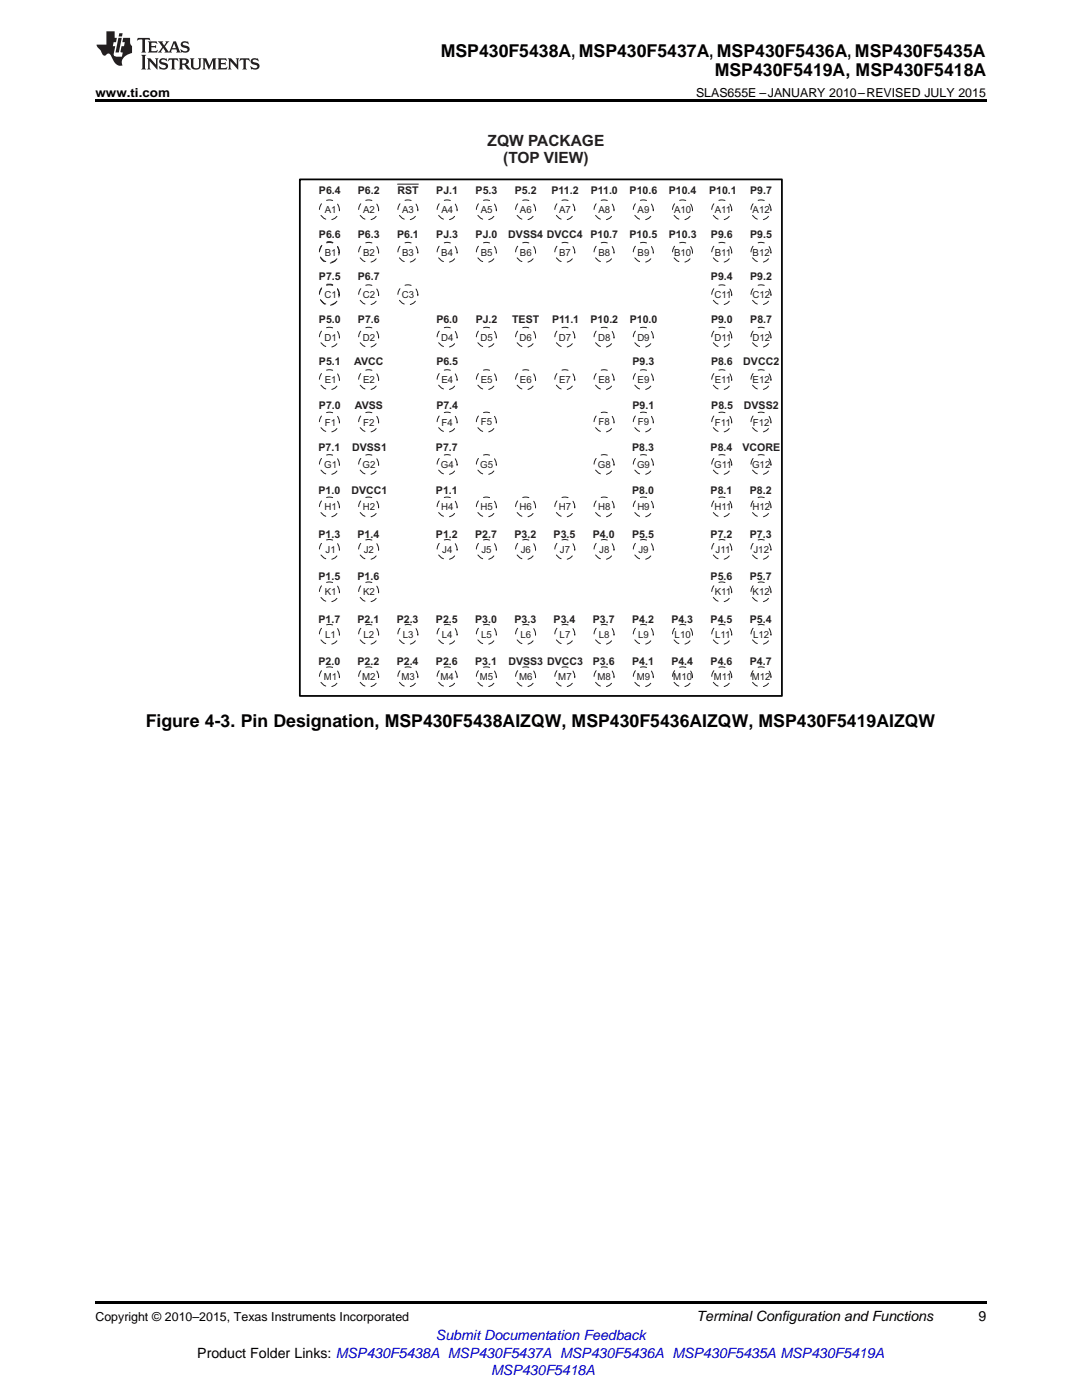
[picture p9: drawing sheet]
<svg xmlns="http://www.w3.org/2000/svg" width="216mm" height="279mm" viewBox="0 0 216 279" stroke-linecap="round" stroke-linejoin="round" font-family="sans-serif">
<path d="M19 259.7h177.8v.5h-177.8z" fill="#000"/>
<path d="M60.8 36.8h95.8v102.5h-95.8z" fill="#fff"/>
<path d="M59.8 35.8h96.2v103.1h-96.2z" fill="none" stroke="#010202" stroke-width=".35"/>
<g fill="none" stroke="#231f20" stroke-width=".2" stroke-dasharray="1.2 1.2">
<path d="M64.4 57.2a1.89 1.89 0 0 1 3 .6 2.02 2.02 0 0 1-1.6 3.1 2.02 2.02 0 0 1-1.9-2.9zM64.4 48.7a2.02 2.02 0 0 1 2.6 .1 2.02 2.02 0 0 1 .4 2.5 1.94 1.94 0 0 1-2.4 1.1 1.94 1.94 0 0 1-1.3-2.2 2.13 2.13 0 0 1 .7-1.5z"/>
<circle cx="65.7" cy="50.4" r="1.99"/>
<circle cx="65.7" cy="41.9" r="1.99"/>
<circle cx="65.7" cy="58.8" r="1.99"/>
<circle cx="73.6" cy="50.4" r="1.99"/>
<circle cx="73.6" cy="41.9" r="1.99"/>
<circle cx="73.6" cy="58.8" r="1.99"/>
<circle cx="81.4" cy="50.4" r="1.99"/>
<circle cx="81.4" cy="41.9" r="1.99"/>
<circle cx="81.4" cy="58.8" r="1.99"/>
<circle cx="89.2" cy="50.4" r="1.99"/>
<circle cx="89.2" cy="41.9" r="1.99"/>
<circle cx="97" cy="50.4" r="1.99"/>
<circle cx="97" cy="41.9" r="1.99"/>
<circle cx="104.9" cy="50.4" r="1.99"/>
<circle cx="104.9" cy="41.9" r="1.99"/>
<circle cx="112.7" cy="50.4" r="1.99"/>
<circle cx="112.7" cy="41.9" r="1.99"/>
<circle cx="120.5" cy="50.4" r="1.99"/>
<circle cx="120.5" cy="41.9" r="1.99"/>
<circle cx="128.4" cy="50.4" r="1.99"/>
<circle cx="128.4" cy="41.9" r="1.99"/>
<circle cx="136.2" cy="50.4" r="1.99"/>
<circle cx="136.2" cy="41.9" r="1.99"/>
<circle cx="144" cy="50.4" r="1.99"/>
<circle cx="144" cy="41.9" r="1.99"/>
<circle cx="144" cy="58.8" r="1.99"/>
<circle cx="151.8" cy="50.4" r="1.99"/>
<circle cx="151.8" cy="41.9" r="1.99"/>
<circle cx="151.8" cy="58.8" r="1.99"/>
<circle cx="65.7" cy="67.3" r="1.99"/>
<circle cx="65.7" cy="75.8" r="1.99"/>
<circle cx="73.6" cy="67.3" r="1.99"/>
<circle cx="73.6" cy="75.8" r="1.99"/>
<circle cx="89.2" cy="67.3" r="1.99"/>
<circle cx="89.2" cy="75.8" r="1.99"/>
<circle cx="97" cy="67.3" r="1.99"/>
<circle cx="97" cy="75.8" r="1.99"/>
<circle cx="104.9" cy="67.3" r="1.99"/>
<circle cx="104.9" cy="75.8" r="1.99"/>
<circle cx="112.7" cy="67.3" r="1.99"/>
<circle cx="112.7" cy="75.8" r="1.99"/>
<circle cx="120.5" cy="67.3" r="1.99"/>
<circle cx="120.5" cy="75.8" r="1.99"/>
<circle cx="128.4" cy="67.3" r="1.99"/>
<circle cx="128.4" cy="75.8" r="1.99"/>
<circle cx="144" cy="67.3" r="1.99"/>
<circle cx="144" cy="75.8" r="1.99"/>
<circle cx="151.8" cy="67.3" r="1.99"/>
<circle cx="151.8" cy="75.8" r="1.99"/>
<circle cx="65.7" cy="84.3" r="1.99"/>
<circle cx="65.7" cy="92.7" r="1.99"/>
<circle cx="73.6" cy="84.3" r="1.99"/>
<circle cx="73.6" cy="92.7" r="1.99"/>
<circle cx="89.2" cy="84.3" r="1.99"/>
<circle cx="89.2" cy="92.7" r="1.99"/>
<circle cx="97" cy="84.3" r="1.99"/>
<circle cx="97" cy="92.7" r="1.99"/>
<circle cx="120.5" cy="84.3" r="1.99"/>
<circle cx="120.5" cy="92.7" r="1.99"/>
<circle cx="128.4" cy="84.3" r="1.99"/>
<circle cx="128.4" cy="92.7" r="1.99"/>
<circle cx="144" cy="84.3" r="1.99"/>
<circle cx="144" cy="92.7" r="1.99"/>
<circle cx="151.8" cy="84.3" r="1.99"/>
<circle cx="151.8" cy="92.7" r="1.99"/>
<circle cx="65.7" cy="118.1" r="1.99"/>
<circle cx="65.7" cy="109.7" r="1.99"/>
<circle cx="65.7" cy="101.2" r="1.99"/>
<circle cx="73.6" cy="118.1" r="1.99"/>
<circle cx="73.6" cy="109.7" r="1.99"/>
<circle cx="73.6" cy="101.2" r="1.99"/>
<circle cx="89.2" cy="109.7" r="1.99"/>
<circle cx="89.2" cy="101.2" r="1.99"/>
<circle cx="97" cy="109.7" r="1.99"/>
<circle cx="97" cy="101.2" r="1.99"/>
<circle cx="104.9" cy="109.7" r="1.99"/>
<circle cx="104.9" cy="101.2" r="1.99"/>
<circle cx="112.7" cy="109.7" r="1.99"/>
<circle cx="112.7" cy="101.2" r="1.99"/>
<circle cx="120.5" cy="109.7" r="1.99"/>
<circle cx="120.5" cy="101.2" r="1.99"/>
<circle cx="128.4" cy="109.7" r="1.99"/>
<circle cx="128.4" cy="101.2" r="1.99"/>
<circle cx="144" cy="118.1" r="1.99"/>
<circle cx="144" cy="109.7" r="1.99"/>
<circle cx="144" cy="101.2" r="1.99"/>
<circle cx="151.8" cy="118.1" r="1.99"/>
<circle cx="151.8" cy="109.7" r="1.99"/>
<circle cx="151.8" cy="101.2" r="1.99"/>
<circle cx="65.7" cy="126.6" r="1.99"/>
<circle cx="65.7" cy="135.1" r="1.99"/>
<circle cx="73.6" cy="126.6" r="1.99"/>
<circle cx="73.6" cy="135.1" r="1.99"/>
<circle cx="81.4" cy="126.6" r="1.99"/>
<circle cx="81.4" cy="135.1" r="1.99"/>
<circle cx="89.2" cy="126.6" r="1.99"/>
<circle cx="89.2" cy="135.1" r="1.99"/>
<circle cx="97" cy="126.6" r="1.99"/>
<circle cx="97" cy="135.1" r="1.99"/>
<circle cx="104.9" cy="126.6" r="1.99"/>
<circle cx="104.9" cy="135.1" r="1.99"/>
<circle cx="112.7" cy="126.6" r="1.99"/>
<circle cx="112.7" cy="135.1" r="1.99"/>
<circle cx="120.5" cy="126.6" r="1.99"/>
<circle cx="120.5" cy="135.1" r="1.99"/>
<circle cx="128.4" cy="126.6" r="1.99"/>
<circle cx="128.4" cy="135.1" r="1.99"/>
<circle cx="136.2" cy="126.6" r="1.99"/>
<circle cx="136.2" cy="135.1" r="1.99"/>
<circle cx="144" cy="126.6" r="1.99"/>
<circle cx="144" cy="135.1" r="1.99"/>
<circle cx="151.8" cy="126.6" r="1.99"/>
<circle cx="151.8" cy="135.1" r="1.99"/>
</g>
<path d="M79.3 36.8h4.2" fill="none" stroke="#231f20" stroke-width=".2"/>
<path d="M19 19.9h177.8v.5h-177.8z" fill="#000"/>
<g fill="#231f20">
<path d="M27.5 7.6l-.1 .5 .4-.2h.6v.1v2.1l-.2 .4h1l-.3-.4v-2.1l.1-.1h.5l.5 .2-.2-.5zM29.5 8.3l.2 .3v1.5l-.2 .4h1.8l.2-.6a1.04 1.04 0 0 1-1.3 .2v-.7h.6l.3 .2v-.6l-.3 .2h-.6v-.6l.8-.1 .4 .3-.2-.5zM31.5 8.3l.9 1.1-.9 1.1h.8l-.2-.2 .5-.7 .4 .7-.2 .2h1.5l-.1-.2 .1-.4h.9l.1 .4-.2 .2h1l-.3-.3-.7-1.9h-.5l-.9 2-.8-1 .9-1h-.8l.1 .3-.3 .5-.4-.6 .2-.2zM34.7 8.6l.4 1h-.7zM36.3 8.4a.63 .63 0 0 0-.2 .7 .63 .63 0 0 0 .6 .4l.6 .2 .1 .2a.75 .75 0 0 1-.7 .4 .75 .75 0 0 1-.6-.5l.1 .7 .1-.1a1.11 1.11 0 0 0 1.5-.6 1.13 1.13 0 0 0-1.2-.8l-.1-.4a1.04 1.04 0 0 1 1.2 .2l-.2-.5-.1 .1-.5-.2zM28.2 10.9l.2 .4v2.2l-.2 .4h1l-.3-.4v-2.2l.3-.4zM29.3 11.6l.3 .4v1.5l-.3 .4h.8l-.2-.4v-1.3l1.5 1.7v-1.9l.2-.4h-.7l.2 .4v.9l-1.1-1.3zM32 11.8a.62 .62 0 0 0-.2 .7 .62 .62 0 0 0 .6 .4l.6 .1 .1 .3a.76 .76 0 0 1-.7 .3 .76 .76 0 0 1-.6-.4l.1 .7 .1-.1a1.11 1.11 0 0 0 1.5-.6 1.13 1.13 0 0 0-1.2-.8l-.1-.4a1.04 1.04 0 0 1 1.2 .2l-.2-.6-.1 .1-.5-.1zM33.7 11.6l-.2 .6a.61 .61 0 0 1 .8-.3v1.6l-.2 .4h.9l-.2-.4v-1.6a.63 .63 0 0 1 .8 .3l-.2-.6zM35.6 11.6l.3 .4v1.5l-.3 .4h1l-.2-.2v-.8l.5 .2a.76 .76 0 0 0 1.2 .7l-1-1a.58 .58 0 0 0 .6-.5 .58 .58 0 0 0-.5-.6zM36.4 11.9h.1a.45 .45 0 0 1 .5 .1 .45 .45 0 0 1 .1 .5l-.7 .2zM37.9 11.6l.2 .2a2.17 2.17 0 0 0 .3 1.9 .99 .99 0 0 0 1.6-.6v-1.1l.2-.4h-.7l.2 .2a1.92 1.92 0 0 1-.2 1.8 .6 .6 0 0 1-.9-.5v-1.1l.2-.4zM40.4 11.6l.2 .4v1.5l-.2 .4h.7l-.2-.4v-1.4l.8 1.8 .8-1.8v1.4l-.2 .4h.9l-.2-.4v-1.5l.2-.4h-.8l-.6 1.5-.6-1.5zM43.4 11.6l.2 .4v1.5l-.2 .4h1.8l.2-.6a1.04 1.04 0 0 1-1.3 .1v-.6h.5l.4 .2v-.6l-.4 .2h-.5v-.7h.8l.3 .3-.1-.6zM45.5 11.6l.2 .4v1.5l-.2 .4h.7l-.2-.4v-1.3l1.5 1.7v-1.9l.2-.4h-.7l.2 .4v.9l-1.1-1.3zM47.9 11.6l-.1 .6a.61 .61 0 0 1 .8-.3v1.6l-.3 .4h1l-.3-.4 .1-1.6a.63 .63 0 0 1 .7 .3l-.1-.6zM50.2 11.8a.62 .62 0 0 0-.2 .7 .62 .62 0 0 0 .6 .4l.6 .1 .2 .3a.76 .76 0 0 1-.8 .3 .76 .76 0 0 1-.6-.4l.1 .7 .2-.1a1.11 1.11 0 0 0 1.5-.6 1.13 1.13 0 0 0-1.3-.8l-.1-.4a1.04 1.04 0 0 1 1.2 .2l-.1-.6-.2 .1-.5-.1z"/>
<path d="M21.2 6.3v2.6h-1.9l.1 .4 .7 .9a.91 .91 0 0 0 1 .8 .56 .56 0 0 1 .5-.3 .56 .56 0 0 1 .5 .3l.4 .8a1.53 1.53 0 0 0 1.9 1.2 1.54 1.54 0 0 1 1-2.1l.9-.3v-1.4a1.52 1.52 0 0 1-.3-1.6h-1.4l-.2 .8h.5l-.2 .8h-.4l-.2 1v.2l.4 .1-.2 .8a1.93 1.93 0 0 1-1.6-.3l.3-1.8h-.5l.2-.8h.4l.2-.8h-.4v-1.3zM23.6 7.6l-.6 2.9h.7l.6-2.9zM23.8 6.6l-.1 .7h.6l.2-.7z"/>
</g>
<g font-size="3.5">
<text x="87.9" y="11.3">MSP430F5438A, MSP430F5437A, MSP430F5436A, MSP430F5435A</text>
<text x="142.6" y="15.2">MSP430F5419A, MSP430F5418A</text>
<text x="29.1" y="145">Figure 4-3. Pin Designation, MSP430F5438AIZQW, MSP430F5436AIZQW, MSP430F5419AIZQW</text>
</g>
<g font-size="3.1" fill="#231f20">
<text x="97.3" y="29.1">ZQW PACKAGE</text>
<text x="100.4" y="32.5">(TOP VIEW)</text>
</g>
<g font-size="2.8">
<text x="139" y="263.6">Terminal Configuration and Functions</text>
<text x="195.3" y="263.6">9</text>
<text x="39.4" y="270.9">Product Folder Links: MSP430F5438A MSP430F5437A MSP430F5436A MSP430F5435A MSP430F5419A</text>
</g>
<g font-size="2.8" fill="#00f">
<text x="87" y="267.4">Submit Documentation Feedback</text>
<text x="98" y="274.5">MSP430F5418A</text>
</g>
<g font-size="2.5">
<text x="19" y="19.3">www.ti.com</text>
<text x="138.9" y="19.3">SLAS655E –JANUARY 2010–REVISED JULY 2015</text>
<text x="19" y="263.6">Copyright © 2010–2015, Texas Instruments Incorporated</text>
</g>
<g font-size="2.1" fill="#231f20">
<text x="63.6" y="38.6">P6.4</text>
<text x="71.4" y="38.6">P6.2</text>
<text x="79.3" y="38.6">RST</text>
<text x="87.1" y="38.6">PJ.1</text>
<text x="94.9" y="38.6">P5.3</text>
<text x="102.7" y="38.6">P5.2</text>
<text x="110" y="38.6">P11.2</text>
<text x="117.9" y="38.6">P11.0</text>
<text x="125.6" y="38.6">P10.6</text>
<text x="133.4" y="38.6">P10.4</text>
<text x="141.5" y="38.6">P10.1</text>
<text x="149.7" y="38.6">P9.7</text>
<text x="63.6" y="47.4">P6.6</text>
<text x="71.4" y="47.4">P6.3</text>
<text x="79.2" y="47.4">P6.1</text>
<text x="87.1" y="47.4">PJ.3</text>
<text x="94.9" y="47.4">PJ.0</text>
<text x="101.4" y="47.4">DVSS4 DVCC4</text>
<text x="117.8" y="47.4">P10.7</text>
<text x="125.6" y="47.4">P10.5</text>
<text x="133.5" y="47.4">P10.3</text>
<text x="141.9" y="47.4">P9.6</text>
<text x="149.7" y="47.4">P9.5</text>
<text x="63.6" y="55.8">P7.5</text>
<text x="71.4" y="55.8">P6.7</text>
<text x="141.9" y="55.8">P9.4</text>
<text x="149.7" y="55.8">P9.2</text>
<text x="63.7" y="64.5">P5.0</text>
<text x="71.4" y="64.5">P7.6</text>
<text x="87.1" y="64.5">P6.0</text>
<text x="94.9" y="64.5">PJ.2</text>
<text x="102.2" y="64.5">TEST</text>
<text x="110.2" y="64.5">P11.1</text>
<text x="117.8" y="64.5">P10.2</text>
<text x="125.7" y="64.5">P10.0</text>
<text x="141.9" y="64.5">P9.0</text>
<text x="149.7" y="64.5">P8.7</text>
<text x="63.7" y="72.9">P5.1</text>
<text x="70.7" y="72.9">AVCC</text>
<text x="87.1" y="72.9">P6.5</text>
<text x="126.2" y="72.9">P9.3</text>
<text x="141.9" y="72.9">P8.6</text>
<text x="148.3" y="72.9">DVCC2</text>
<text x="63.7" y="81.6">P7.0</text>
<text x="70.8" y="81.6">AVSS</text>
<text x="87.1" y="81.6">P7.4</text>
<text x="126.2" y="81.6">P9.1</text>
<text x="141.9" y="81.6">P8.5</text>
<text x="148.4" y="81.6">DVSS2</text>
<text x="63.6" y="90">P7.1</text>
<text x="70.3" y="90">DVSS1</text>
<text x="87" y="90">P7.7</text>
<text x="126.1" y="90">P8.3</text>
<text x="141.8" y="90">P8.4</text>
<text x="148.1" y="90">VCORE</text>
<text x="63.6" y="98.6">P1.0</text>
<text x="70.2" y="98.6">DVCC1</text>
<text x="87" y="98.6">P1.1</text>
<text x="126.1" y="98.6">P8.0</text>
<text x="141.8" y="98.6">P8.1</text>
<text x="149.6" y="98.6">P8.2</text>
<text x="63.6" y="107.3">P1.3</text>
<text x="71.3" y="107.3">P1.4</text>
<text x="87" y="107.3">P1.2</text>
<text x="94.8" y="107.3">P2.7</text>
<text x="102.6" y="107.3">P3.2</text>
<text x="110.5" y="107.3">P3.5</text>
<text x="118.3" y="107.3">P4.0</text>
<text x="126.1" y="107.3">P5.5</text>
<text x="141.8" y="107.3">P7.2</text>
<text x="149.6" y="107.3">P7.3</text>
<text x="63.6" y="115.7">P1.5</text>
<text x="71.3" y="115.7">P1.6</text>
<text x="141.8" y="115.7">P5.6</text>
<text x="149.6" y="115.7">P5.7</text>
<text x="63.6" y="124.3">P1.7</text>
<text x="71.3" y="124.3">P2.1</text>
<text x="79.2" y="124.3">P2.3</text>
<text x="87" y="124.3">P2.5</text>
<text x="94.8" y="124.3">P3.0</text>
<text x="102.6" y="124.3">P3.3</text>
<text x="110.5" y="124.3">P3.4</text>
<text x="118.3" y="124.3">P3.7</text>
<text x="126.1" y="124.3">P4.2</text>
<text x="134" y="124.3">P4.3</text>
<text x="141.8" y="124.3">P4.5</text>
<text x="149.6" y="124.3">P5.4</text>
<text x="63.6" y="132.7">P2.0</text>
<text x="71.3" y="132.7">P2.2</text>
<text x="79.2" y="132.7">P2.4</text>
<text x="87" y="132.7">P2.6</text>
<text x="94.8" y="132.7">P3.1</text>
<text x="101.4" y="132.7">DVSS3 DVCC3</text>
<text x="118.3" y="132.7">P3.6</text>
<text x="126.1" y="132.7">P4.1</text>
<text x="134" y="132.7">P4.4</text>
<text x="141.8" y="132.7">P4.6</text>
<text x="149.6" y="132.7">P4.7</text>
</g>
<g font-size="1.9" fill="#231f20">
<text x="64.8" y="42.6">A1</text>
<text x="72.4" y="42.6">A2</text>
<text x="80.2" y="42.5">A3</text>
<text x="88.1" y="42.6">A4</text>
<text x="95.9" y="42.5">A5</text>
<text x="103.7" y="42.5">A6</text>
<text x="111.6" y="42.6">A7</text>
<text x="119.4" y="42.5">A8</text>
<text x="127.2" y="42.5">A9</text>
<text x="134.5" y="42.5">A10</text>
<text x="142.6" y="42.6">A11</text>
<text x="150.2" y="42.6">A12</text>
<text x="64.8" y="51">B1</text>
<text x="72.4" y="51">B2</text>
<text x="80.2" y="51">B3</text>
<text x="88" y="51">B4</text>
<text x="95.9" y="51">B5</text>
<text x="103.7" y="51">B6</text>
<text x="111.6" y="51">B7</text>
<text x="119.4" y="51">B8</text>
<text x="127.2" y="51">B9</text>
<text x="134.5" y="51">B10</text>
<text x="142.6" y="51">B11</text>
<text x="150.2" y="51">B12</text>
<text x="64.7" y="59.5">C1</text>
<text x="72.4" y="59.5">C2</text>
<text x="80.2" y="59.5">C3</text>
<text x="142.6" y="59.5">C11</text>
<text x="150.1" y="59.5">C12</text>
<text x="64.7" y="68">D1</text>
<text x="72.4" y="68">D2</text>
<text x="88" y="68">D4</text>
<text x="95.9" y="68">D5</text>
<text x="103.7" y="68">D6</text>
<text x="111.5" y="68">D7</text>
<text x="119.3" y="68">D8</text>
<text x="127.2" y="68">D9</text>
<text x="142.6" y="68">D11</text>
<text x="150.1" y="68">D12</text>
<text x="64.8" y="76.4">E1</text>
<text x="72.4" y="76.4">E2</text>
<text x="88.1" y="76.4">E4</text>
<text x="95.9" y="76.4">E5</text>
<text x="103.7" y="76.4">E6</text>
<text x="111.6" y="76.4">E7</text>
<text x="119.4" y="76.4">E8</text>
<text x="127.2" y="76.4">E9</text>
<text x="142.6" y="76.4">E11</text>
<text x="150.2" y="76.4">E12</text>
<text x="64.8" y="84.9">F1</text>
<text x="72.5" y="84.9">F2</text>
<text x="88.1" y="84.9">F4</text>
<text x="96" y="84.9">F5</text>
<text x="119.4" y="84.9">F8</text>
<text x="127.3" y="84.9">F9</text>
<text x="142.7" y="84.9">F11</text>
<text x="150.2" y="84.9">F12</text>
<text x="64.7" y="93.4">G1</text>
<text x="72.3" y="93.4">G2</text>
<text x="88" y="93.4">G4</text>
<text x="95.8" y="93.4">G5</text>
<text x="119.3" y="93.4">G8</text>
<text x="127.1" y="93.4">G9</text>
<text x="142.5" y="93.4">G11</text>
<text x="150.1" y="93.4">G12</text>
<text x="64.7" y="101.9">H1</text>
<text x="72.4" y="101.9">H2</text>
<text x="88" y="101.9">H4</text>
<text x="95.9" y="101.8">H5</text>
<text x="103.7" y="101.8">H6</text>
<text x="111.5" y="101.9">H7</text>
<text x="119.3" y="101.8">H8</text>
<text x="127.2" y="101.8">H9</text>
<text x="142.6" y="101.9">H11</text>
<text x="150.1" y="101.9">H12</text>
<text x="65" y="110.3">J1</text>
<text x="72.6" y="110.3">J2</text>
<text x="88.2" y="110.3">J4</text>
<text x="96.1" y="110.3">J5</text>
<text x="103.9" y="110.3">J6</text>
<text x="111.7" y="110.3">J7</text>
<text x="119.6" y="110.3">J8</text>
<text x="127.4" y="110.3">J9</text>
<text x="142.8" y="110.3">J11</text>
<text x="150.3" y="110.3">J12</text>
<text x="64.8" y="118.8">K1</text>
<text x="72.4" y="118.8">K2</text>
<text x="142.6" y="118.8">K11</text>
<text x="150.2" y="118.8">K12</text>
<text x="64.9" y="127.3">L1</text>
<text x="72.5" y="127.3">L2</text>
<text x="80.4" y="127.3">L3</text>
<text x="88.2" y="127.3">L4</text>
<text x="96" y="127.3">L5</text>
<text x="103.8" y="127.3">L6</text>
<text x="111.7" y="127.3">L7</text>
<text x="119.5" y="127.3">L8</text>
<text x="127.3" y="127.3">L9</text>
<text x="134.6" y="127.3">L10</text>
<text x="142.7" y="127.3">L11</text>
<text x="150.3" y="127.3">L12</text>
<text x="64.6" y="135.7">M1</text>
<text x="72.3" y="135.7">M2</text>
<text x="80.1" y="135.7">M3</text>
<text x="87.9" y="135.7">M4</text>
<text x="95.8" y="135.7">M5</text>
<text x="103.6" y="135.7">M6</text>
<text x="111.4" y="135.7">M7</text>
<text x="119.2" y="135.7">M8</text>
<text x="127.1" y="135.7">M9</text>
<text x="134.4" y="135.7">M10</text>
<text x="142.4" y="135.7">M11</text>
<text x="150" y="135.7">M12</text>
</g>
</svg>
